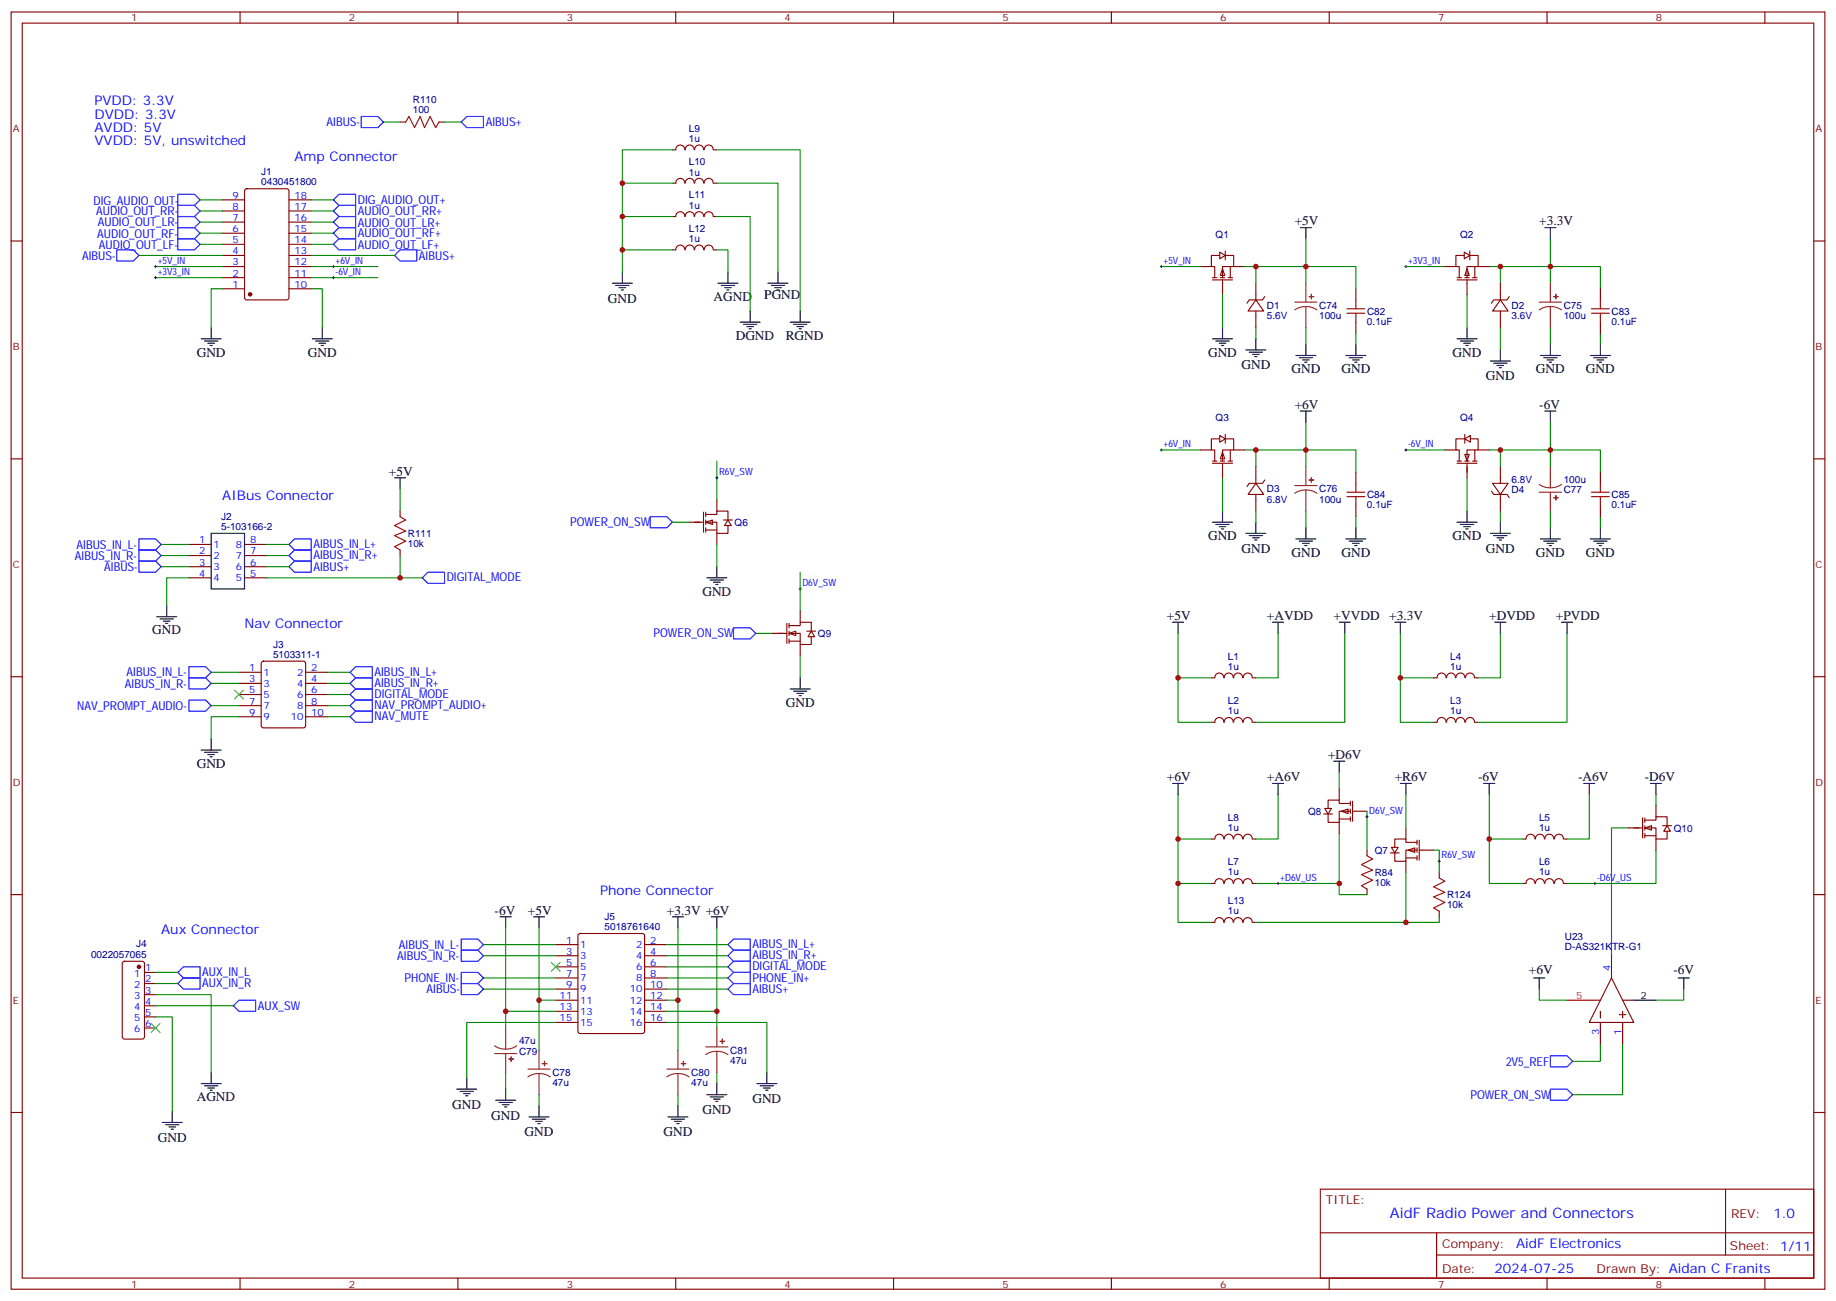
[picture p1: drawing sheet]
<svg xmlns="http://www.w3.org/2000/svg" width="583mm" height="413mm" viewBox="0 0 583 413" stroke-linecap="round" stroke-linejoin="round" font-family="sans-serif">
<g fill="none" stroke="#870000" stroke-width=".35">
<path d="M3.5 3.8h575.8v405.4h-575.8zM7.1 7.3h568.6v398.3h-568.6zM76.2 3.8v3.5M145.3 3.8v3.5M214.5 3.8v3.5M283.6 3.8v3.5M352.8 3.8v3.5M421.9 3.8v3.5M491.1 3.8v3.5M560.2 3.8v3.5M127 38.7h1.8M139.3 38.7h1.8"/>
<path d="M3.5 76.5h3.6M70.6 77.5h7M70.6 74h7M70.6 70.5h7M70.6 67h7M70.6 63.4h7M77.8 60.1l.5-.2h12.7l.7 .4v34.2l-.4 .6-13 .1-.6-.5-.1-34.1zM91.7 77.5h7.1M91.7 74h7.1M91.7 70.5h7.1M91.7 67h7.1M91.7 63.4h7.1"/>
<path d="M575.7 76.5h3.6M70.6 91.7h7M70.6 88.1h7M70.6 84.6h7M70.6 81.1h7M91.7 91.7h7.1M91.7 88.1h7.1M91.7 84.6h7.1M91.7 81.1h7.1M381 84.6h3.5M384.9 88.1h1.4M384.9 88.8h6.3"/>
<path d="M387.3 81.1h-2.8v3.5h1.1v3.5M387.3 88.1h1.5M388.1 85.3l.7 2.1h-1.5zM388.1 88.8v4.6M389.1 81.1h2.5v3.5h-3.5v3.5M389.8 88.1h1.4M390.5 84.6v3.5M391.6 84.6h3.5M3.5 145.6h3.6M575.7 145.6h3.6M3.5 214.8h3.6M575.7 214.8h3.6"/>
<path d="M3.5 283.9h3.6M575.7 283.9h3.6M3.5 353.1h3.6M575.7 353.1h3.6M419.1 377.4h156.6v28.2h-156.6zM547.7 377.4v20.9M419.1 391.2h156.5M456 398.3h119.6M456 391.2v14.2M76.2 405.6v3.6M145.3 405.6v3.6M214.5 405.6v3.6"/>
<path d="M283.6 405.6v3.6M352.8 405.6v3.6M421.9 405.6v3.6M491.1 405.6v3.6M560.2 405.6v3.6"/>
</g>
<circle cx="79.4" cy="93.4" r=".53" fill="#870000" stroke="#870000" stroke-width=".35"/>
<path d="M63.9 107.5h6.3M64.9 108.2h4.2M66 108.9h2.1M66.7 109.6h.7M67 104v3.5M99.1 107.5h6.4M100.2 108.2h4.2M101.2 108.9h2.2M102 109.6h.7M102.3 104v3.5" fill="none" stroke="#000" stroke-width=".35"/>
<g fill="none" stroke="#008700" stroke-width=".35">
<path d="M121.7 38.7h5.3M141.1 38.7h5.3M63.5 63.4h7.1M63.5 77.5h7.1M63.5 74h7.1M63.5 70.5h7.1M63.5 67h7.1M98.8 63.4h7M98.8 77.5h7M98.8 74h7M98.8 70.5h7M98.8 67h7"/>
<path d="M44.1 81.1h26.5M49.4 84.6h21.2M49.4 88.1h21.2M70.6 91.7h-3.6v12.3M98.8 91.7h3.5v12.3M98.8 84.6h21.1M98.8 88.1h21.1M98.8 81.1h26.4"/>
</g>
<path d="M49 84.6h.7M49 88.1h.7M49.4 84.2v.7M49.4 87.8v.7M105.5 84.6h.7M105.5 88.1h.7M105.8 84.2v.7M105.8 87.8v.7" fill="none" stroke="#000" stroke-width=".32"/>
<g fill="none" stroke="#00f" stroke-width=".35">
<path d="M114.7 37h5.2l1.8 1.7-1.8 1.8h-5.2zM146.4 38.7l1.8-1.7h5.3v3.5h-5.3zM37 79.3h5.3l1.8 1.8-1.8 1.7h-5.3zM56.4 61.7h5.3l1.8 1.7-1.8 1.8h-5.3zM56.4 72.2h5.3l1.8 1.8-1.8 1.8h-5.3zM56.4 75.8h5.3l1.8 1.7-1.8 1.8h-5.3zM56.4 68.7h5.3l1.8 1.8-1.8 1.7h-5.3zM56.4 65.2h5.3l1.8 1.8-1.8 1.7h-5.3zM105.8 63.4l1.8-1.7h5.3v3.5h-5.3zM105.8 74l1.8-1.8h5.3v3.6h-5.3zM105.8 77.5l1.8-1.7h5.3v3.5h-5.3zM105.8 70.5l1.8-1.8h5.3v3.5h-5.3z"/>
<path d="M105.8 67l1.8-1.8h5.3v3.5h-5.3zM125.2 81.1l1.8-1.8h5.3v3.5h-5.3z"/>
</g>
<path d="M128.8 38.7l1-1.7 1.8 3.5 1.7-3.5 1.5 3.5 1.7-3.5 1.8 3.5 1-1.8" fill="none" stroke="#a10000" stroke-width=".35"/>
<path d="M387.2 80l1.7 1.1-1.7 1z" fill="#fff" stroke="#870000" stroke-width=".35"/>
<g fill="none" stroke="#870000" stroke-width=".35">
<path d="M388.9 79.7v2.8M398.6 95.2l2.5 3.5h-4.9zM398.6 89.9v5.3M398.6 98.7v5.3M401.5 94.1l-.7 1.1h-4.3l-.7 1M458.6 84.6h3.5M462.5 88.8h6.3M462.5 88.1h1.4M465 81.1h-2.9v3.5h1.1v3.5M465 88.1h1.4M465.7 85.3l.7 2.1h-1.4zM465.7 88.8v4.6"/>
<path d="M466.7 81.1h2.5v3.5h-3.5v3.5M467.4 88.1h1.4M468.1 84.6v3.5M469.2 84.6h3.5"/>
</g>
<g fill="none" stroke="#008700" stroke-width=".35">
<path d="M414.5 75.8v8.8h-19.4M492.1 75.8v8.8h-19.4M368.7 84.6h12.3M388.1 93.4v10.6M398.6 84.6v5.3M414.5 84.6v5.3M446.3 84.6h12.3M465.7 93.4v10.6M476.2 84.6v5.3M492.1 84.6v5.3M398.6 104v3.5M414.5 104v5.3"/>
<path d="M492.1 104v5.3"/>
</g>
<g fill="none" stroke="#000" stroke-width=".35">
<path d="M412.7 72.2h3.6M414.5 72.2v3.6M490.4 72.2h3.5M492.1 72.2v3.6M384.9 107.5h6.3M385.9 108.2h4.3M387 108.9h2.1M387.7 109.6h.7M388.1 104v3.5M395.5 111.1h6.3M396.5 111.8h4.3M397.6 112.5h2.1"/>
<path d="M398.3 113.2h.7M398.6 107.5v3.6M411.3 112.8h6.4M412.4 113.5h4.2M413.5 114.2h2.1M414.2 114.9h.7M414.5 109.3v3.5M462.5 107.5h6.3M463.5 108.2h4.3M464.6 108.9h2.1M465.3 109.6h.7M465.7 104v3.5"/>
<path d="M488.9 112.8h6.4M490 113.5h4.2M491.1 114.2h2.1M491.8 114.9h.7M492.1 109.3v3.5"/>
</g>
<path d="M368.3 84.6h.7M368.7 84.2v.7M445.9 84.6h.7M446.3 84.2v.7" fill="none" stroke="#000" stroke-width=".32"/>
<path d="M411 95.9h7M414.5 97.3l-1.8 .2-1.7 .9M414.5 97.3l1.9 .2 1.6 .9M414.5 89.9v6M414.5 97.3v6.7M488.6 95.9h7.1M492.1 97.3l-1.8 .2-1.7 .9M492.1 97.3l1.9 .2 1.7 .9M492.1 89.9v6M492.1 97.3v6.7" fill="none" stroke="#8c2424" stroke-width=".35"/>
<g fill="#8c2424" stroke="#8c2424" stroke-width=".35">
<path d="M415.6 94.1l1.4 .1z"/>
<path d="M416.2 93.4l.1 1.4z"/>
<path d="M493.2 94.1l1.4 .1z"/>
<path d="M493.9 93.4v1.4z"/>
</g>
<path d="M464.8 80l1.7 1.1-1.7 1z" fill="#fff" stroke="#870000" stroke-width=".35"/>
<g fill="none" stroke="#870000" stroke-width=".35">
<path d="M466.5 79.7v2.8M476.2 95.2l2.5 3.5h-4.9zM476.2 89.9v5.3M476.2 98.7v5.3M479.1 94.1l-.7 1.1h-4.3l-.7 1M387.3 139.3h-2.8v3.5h1.1v3.5M389.1 139.3h2.5v3.5h-3.5v3.5M381 142.8h3.5M384.9 147h6.3M384.9 146.3h1.4M387.3 146.3h1.5M388.1 143.5l.7 2.1h-1.5z"/>
<path d="M388.1 147v4.6M389.8 146.3h1.4M390.5 142.8v3.5M391.6 142.8h3.5M398.6 153.4l2.5 3.5h-4.9zM398.6 148.1v5.3M398.6 156.9v5.3M401.5 152.3l-.7 1.1h-4.3l-.7 1"/>
</g>
<path d="M476.2 104v7.1M414.5 134v8.8h-19.4M368.7 142.8h12.3M388.1 151.6v10.6M398.6 142.8v5.3M414.5 142.8v5.3M398.6 162.2v3.5M414.5 162.2v5.3" fill="none" stroke="#008700" stroke-width=".35"/>
<g fill="none" stroke="#000" stroke-width=".35">
<path d="M473.1 114.6h6.3M474.1 115.3h4.3M475.2 116h2.1M475.9 116.7h.7M476.2 111.1v3.5M412.7 130.5h3.6M414.5 130.5v3.5M384.9 165.7h6.3M385.9 166.4h4.3M387 167.1h2.1M387.7 167.9h.7M388.1 162.2v3.5"/>
<path d="M395.5 169.3h6.3M396.5 170h4.3M397.6 170.7h2.1M398.3 171.4h.7M398.6 165.7v3.6M411.3 171h6.4M412.4 171.7h4.2M413.5 172.4h2.1M414.2 173.1h.7M414.5 167.5v3.5"/>
</g>
<path d="M411 154.1h7M414.5 155.5l-1.8 .2-1.7 .9M414.5 155.5l1.9 .2 1.6 .9M414.5 148.1v6M414.5 155.5v6.7" fill="none" stroke="#8c2424" stroke-width=".35"/>
<g fill="#8c2424" stroke="#8c2424" stroke-width=".35">
<path d="M415.6 152.3l1.4 .1z"/>
<path d="M416.2 151.6l.1 1.4z"/>
</g>
<path d="M368.3 142.8h.7M368.7 142.5v.7" fill="none" stroke="#000" stroke-width=".32"/>
<path d="M387.2 138.2l1.7 1.1-1.7 1z" fill="#fff" stroke="#870000" stroke-width=".35"/>
<g fill="none" stroke="#870000" stroke-width=".35">
<path d="M388.9 137.9v2.8M473.4 155.9l.7 1h4.3l.7 1.1M473.8 153.4h4.9l-2.5 3.5zM476.2 148.1v5.3M476.2 156.9v5.3M388.4 215.1a1.41 1.41 0 0 0-1.4-1.5 1.41 1.41 0 0 0-1.4 1.5h-1.1M388.6 215.1a1.41 1.41 0 0 1 1.4-1.5 1.41 1.41 0 0 1 1.4 1.5M391.6 215.1a1.41 1.41 0 0 1 1.4-1.5 1.41 1.41 0 0 1 1.4 1.5M394.7 215.1a1.41 1.41 0 0 1 1.4-1.5 1.41 1.41 0 0 1 1.4 1.5M397.6 215.1h1M455.1 215.1h1M456.2 215.1a1.41 1.41 0 0 1 1.4-1.5 1.41 1.41 0 0 1 1.4 1.5"/>
<path d="M459.2 215.1a1.41 1.41 0 0 1 1.4-1.5 1.41 1.41 0 0 1 1.4 1.5M462.2 215.1a1.41 1.41 0 0 1 1.4-1.5 1.41 1.41 0 0 1 1.4 1.5M465.2 215.1a1.41 1.41 0 0 1 1.4-1.5 1.41 1.41 0 0 1 1.4 1.5M468.1 215.1h1.1M384.5 229.2h1.1M385.6 229.2a1.41 1.41 0 0 1 1.4-1.5 1.41 1.41 0 0 1 1.4 1.5M388.6 229.2a1.41 1.41 0 0 1 1.4-1.5 1.41 1.41 0 0 1 1.4 1.5M391.6 229.2a1.41 1.41 0 0 1 1.4-1.5 1.41 1.41 0 0 1 1.4 1.5M394.7 229.2a1.41 1.41 0 0 1 1.4-1.5 1.41 1.41 0 0 1 1.4 1.5M397.6 229.2h1M455.1 229.2h1M456.2 229.2a1.41 1.41 0 0 1 1.4-1.5 1.41 1.41 0 0 1 1.4 1.5"/>
<path d="M459.2 229.2a1.41 1.41 0 0 1 1.4-1.5 1.41 1.41 0 0 1 1.4 1.5M462.2 229.2a1.41 1.41 0 0 1 1.4-1.5 1.41 1.41 0 0 1 1.4 1.5M465.2 229.2a1.41 1.41 0 0 1 1.4-1.5 1.41 1.41 0 0 1 1.4 1.5M468.1 229.2h1.1M388.4 266.3a1.41 1.41 0 0 0-1.4-1.6 1.41 1.41 0 0 0-1.4 1.6h-1.1M388.6 266.3a1.41 1.41 0 0 1 1.4-1.6 1.41 1.41 0 0 1 1.4 1.6M391.6 266.3a1.41 1.41 0 0 1 1.4-1.6 1.41 1.41 0 0 1 1.4 1.6M394.7 266.3a1.41 1.41 0 0 1 1.4-1.6 1.41 1.41 0 0 1 1.4 1.6M397.6 266.3h1M487.2 266.3a1.41 1.41 0 0 0-1.4-1.6 1.41 1.41 0 0 0-1.4 1.6h-1.1M487.4 266.3a1.41 1.41 0 0 1 1.4-1.6 1.41 1.41 0 0 1 1.4 1.6M490.4 266.3a1.41 1.41 0 0 1 1.4-1.6 1.41 1.41 0 0 1 1.4 1.6"/>
<path d="M493.4 266.3a1.41 1.41 0 0 1 1.4-1.6 1.41 1.41 0 0 1 1.4 1.6M496.4 266.3h1M388.4 280.4a1.41 1.41 0 0 0-1.4-1.5 1.41 1.41 0 0 0-1.4 1.5h-1.1M388.6 280.4a1.41 1.41 0 0 1 1.4-1.5 1.41 1.41 0 0 1 1.4 1.5M391.6 280.4a1.41 1.41 0 0 1 1.4-1.5 1.41 1.41 0 0 1 1.4 1.5M394.7 280.4a1.41 1.41 0 0 1 1.4-1.5 1.41 1.41 0 0 1 1.4 1.5M397.6 280.4h1M487.2 280.4a1.41 1.41 0 0 0-1.4-1.5 1.41 1.41 0 0 0-1.4 1.5h-1.1M487.4 280.4a1.41 1.41 0 0 1 1.4-1.5 1.41 1.41 0 0 1 1.4 1.5M490.4 280.4a1.41 1.41 0 0 1 1.4-1.5 1.41 1.41 0 0 1 1.4 1.5M493.4 280.4a1.41 1.41 0 0 1 1.4-1.5 1.41 1.41 0 0 1 1.4 1.5M496.4 280.4h1"/>
</g>
<g fill="none" stroke="#000" stroke-width=".35">
<path d="M490.4 130.5h3.5M492.1 130.5v3.5M462.5 165.7h6.3M463.5 166.4h4.3M464.6 167.1h2.1M465.3 167.9h.7M465.7 162.2v3.5M473.1 169.3h6.3M474.1 170h4.3M475.2 170.7h2.1M475.9 171.4h.7M476.2 165.7v3.6"/>
<path d="M488.9 171h6.4M490 171.7h4.2M491.1 172.4h2.1M491.8 173.1h.7M492.1 167.5v3.5M372.2 197.5h3.5M373.9 197.5v3.5M403.9 197.5h3.6M405.7 197.5v3.5M425.1 197.5h3.5M426.9 197.5v3.5M442.7 197.5h3.6"/>
<path d="M444.5 197.5v3.5M474.5 197.5h3.5M476.2 197.5v3.5M495.7 197.5h3.5M497.4 197.5v3.5M372.2 248.6h3.5M373.9 248.6v3.6M403.9 248.6h3.6M405.7 248.6v3.6M423.3 241.6h3.6M425.1 241.6v3.5M471 248.6h3.5"/>
<path d="M472.7 248.6v3.6M502.7 248.6h3.5M504.5 248.6v3.6M523.9 248.6h3.5M525.6 248.6v3.6"/>
</g>
<g fill="none" stroke="#008700" stroke-width=".35">
<path d="M492.1 134v8.8h-19.4M446.3 142.8h12.3M465.7 151.6v10.6M476.2 142.8v5.3M492.1 142.8v5.3M476.2 162.2v3.5M492.1 162.2v5.3M373.9 201v14.1h10.6M373.9 215.1v14.1h10.6M405.7 201v14.1h-7.1M426.9 201v28.2h-28.3M444.5 215.1v14.1h10.6"/>
<path d="M444.5 201v14.1h10.6M476.2 201v14.1h-7M497.4 201v28.2h-28.2M373.9 252.2v14.1h10.6M405.7 252.2v14.1h-7.1M472.7 252.2v14.1h10.6M504.5 252.2v14.1h-7.1M373.9 266.3v14.1h10.6M425.1 264.5v15.9h-26.5M472.7 266.3v14.1h10.6M525.6 269.8v10.6h-28.2"/>
</g>
<path d="M445.9 142.8h.7M446.3 142.5v.7" fill="none" stroke="#000" stroke-width=".32"/>
<path d="M488.6 153.7l1.7 .9 1.8 .2M488.6 156.2h7.1M492.1 148.1v6.7M492.1 156.2v6M495.7 153.7l-1.7 .9-1.9 .2" fill="none" stroke="#8c2424" stroke-width=".35"/>
<g fill="#8c2424" stroke="#8c2424" stroke-width=".35">
<path d="M493.2 157.9l1.4 .1z"/>
<path d="M493.9 157.3v1.4z"/>
</g>
<g fill="#fff" stroke="#870000" stroke-width=".35">
<path d="M465 144.2h1.4l-.7 2.1z"/>
<path d="M465 139.3l1.7-1.1v2.1z"/>
</g>
<g fill="none" stroke="#870000" stroke-width=".35">
<path d="M213.4 58.1h1.1M214.5 58.1a1.41 1.41 0 0 1 1.4-1.5 1.41 1.41 0 0 1 1.4 1.5M217.3 47.5a1.41 1.41 0 0 0-1.4-1.5 1.41 1.41 0 0 0-1.4 1.5l-1.1 .1M217.5 47.5a1.41 1.41 0 0 1 1.4-1.5 1.41 1.41 0 0 1 1.4 1.5M217.5 58.1a1.41 1.41 0 0 1 1.4-1.5 1.41 1.41 0 0 1 1.4 1.5M220.5 47.5a1.41 1.41 0 0 1 1.4-1.5 1.41 1.41 0 0 1 1.4 1.5M220.5 58.1a1.41 1.41 0 0 1 1.4-1.5 1.41 1.41 0 0 1 1.4 1.5M223.6 47.5a1.41 1.41 0 0 1 1.4-1.5 1.41 1.41 0 0 1 1.4 1.5M223.6 58.1a1.41 1.41 0 0 1 1.4-1.5 1.41 1.41 0 0 1 1.4 1.5M226.5 47.6h1M226.5 58.1h1M217.3 68.7a1.41 1.41 0 0 0-1.4-1.5 1.41 1.41 0 0 0-1.4 1.5h-1.1"/>
<path d="M217.3 79.3a1.41 1.41 0 0 0-1.4-1.5 1.41 1.41 0 0 0-1.4 1.5h-1.1M217.5 68.7a1.41 1.41 0 0 1 1.4-1.5 1.41 1.41 0 0 1 1.4 1.5M217.5 79.3a1.41 1.41 0 0 1 1.4-1.5 1.41 1.41 0 0 1 1.4 1.5M220.5 68.7a1.41 1.41 0 0 1 1.4-1.5 1.41 1.41 0 0 1 1.4 1.5M220.5 79.3a1.41 1.41 0 0 1 1.4-1.5 1.41 1.41 0 0 1 1.4 1.5M223.6 68.7a1.41 1.41 0 0 1 1.4-1.5 1.41 1.41 0 0 1 1.4 1.5M223.6 79.3a1.41 1.41 0 0 1 1.4-1.5 1.41 1.41 0 0 1 1.4 1.5M226.5 68.7h1M226.5 79.3h1M430.4 91.7v3.5M508 91.7v3.5M430.4 102.2v3.6"/>
<path d="M508 102.2v3.6M465 139.3h-2.9v3.5h1.1v3.5M465 137.9v2.8M466.7 139.3h2.5v3.5h-3.5v3.5M430.4 149.9v3.5M458.6 142.8h3.5M462.5 147h6.3M462.5 146.3h1.4M465 146.3h1.4M465.7 147v4.6M467.4 146.3h1.4M468.1 142.8v3.5"/>
<path d="M469.2 142.8h3.5M508 149.9v3.5M60 172.8h7M60 176.3h7M60 179.8h7M77.6 172.8h7.1M77.6 176.3h7.1M77.6 179.8h7.1M127 162.2v1.8M127 174.6v1.7M430.4 160.4v3.6M508 160.4v3.6"/>
<path d="M60 183.4h7M77.6 183.4h7.1M75.8 213.4h7.1M75.8 216.9h7.1M83.1 210l.5-.2h12.7l.7 .5v20l-.4 .6-13 .1-.6-.5-.1-20zM97 213.4h7.1M97 216.9h7.1M75.8 220.4h7.1M75.8 223.9h7.1M75.8 227.5h7.1M97 220.4h7.1M97 223.9h7.1"/>
<path d="M97 227.5h7.1M446.3 272.3h3.5M446.3 262.7v3.6M446.3 273.3v3.6M447 269.8l2.1-.7v1.4zM449.8 267.3h-3.5v-1h-3.6v2.8M449.8 269.8h-3.5v3.5h-3.6v-2.4M449.8 266.6v1.4M449.8 269.1v1.4M449.8 271.6v1.4M450.5 266.6v6.4M450.5 269.8h4.6"/>
<path d="M176.4 299.8h7M183.7 296.5l.4-.2h19.8l.7 .4v30.6l-.5 .7h-20l-.6-.4-.1-30.6zM204.6 299.8h7.1M388.4 292.7a1.41 1.41 0 0 0-1.4-1.5 1.41 1.41 0 0 0-1.4 1.5h-1.1M388.6 292.7a1.41 1.41 0 0 1 1.4-1.5 1.41 1.41 0 0 1 1.4 1.5M391.6 292.7a1.41 1.41 0 0 1 1.4-1.5 1.41 1.41 0 0 1 1.4 1.5M394.7 292.7a1.41 1.41 0 0 1 1.4-1.5 1.41 1.41 0 0 1 1.4 1.5M397.6 292.7h1M39 305.3l.5-.2h5.7l.6 .4 .1 23.6-.5 .6-5.9 .1-.6-.5-.1-23.5zM45.9 308.6h3.5M45.9 312.1h3.5M45.9 315.7h3.5"/>
<path d="M45.9 319.2h3.5M176.4 303.3h7M176.4 306.8h7M176.4 310.4h7M176.4 313.9h7M176.4 317.4h7M204.6 303.3h7.1M204.6 306.8h7.1M204.6 310.4h7.1M204.6 313.9h7.1M204.6 317.4h7.1M45.9 322.7h3.5"/>
<path d="M45.9 326.2h3.5M176.4 321h7M176.4 324.5h7M204.6 321h7.1M204.6 324.5h7.1"/>
</g>
<g fill="none" stroke="#000" stroke-width=".35">
<path d="M194.4 89.9h6.3M195.4 90.6h4.3M196.5 91.3h2.1M197.2 92h.7M197.6 86.4v3.5M227.9 89.9h6.3M229 90.6h4.2M230 91.3h2.1M230.7 92h.7M231.1 86.4v3.5M238.1 98.7v3.5M243.8 89.9h6.3"/>
<path d="M244.8 90.6h4.3M245.9 91.3h2.1M246.6 92h.7M246.9 86.4v3.5M254 98.7v3.5M234.9 102.2h6.4M236 102.9h4.2M237.1 103.6h2.1M237.8 104.4h.7M250.8 102.2h6.4M251.9 102.9h4.2M252.9 103.6h2.2"/>
<path d="M253.6 104.4h.8M427.2 112.8h6.4M428.3 113.5h4.2M429.3 114.2h2.1M430 114.9h.7M430.4 109.3v3.5M504.8 112.8h6.4M505.9 113.5h4.2M506.9 114.2h2.2M507.6 114.9h.8M508 109.3v3.5M125.2 151.6h3.6"/>
<path d="M127 151.6v3.6M67 169.3h10.6v17.6h-10.6zM427.2 171h6.4M428.3 171.7h4.2M429.3 172.4h2.1M430 173.1h.7M430.4 167.5v3.5M504.8 171h6.4M505.9 171.7h4.2M506.9 172.4h2.2M507.6 173.1h.8M508 167.5v3.5"/>
<path d="M49.7 195.7h6.4M50.8 196.4h4.2M51.9 197.1h2.1M52.6 197.8h.7M52.9 192.2v3.5M63.9 238.1h6.3M64.9 238.8h4.2M66 239.5h2.1M67 234.5v3.6M66.7 240.2h.7M444.5 248.6h3.5M446.3 248.6v3.6"/>
<path d="M158.7 291h3.6M160.5 291v3.5M169.3 291h3.6M171.1 291v3.5M213.4 291h3.6M215.2 291v3.5M225.8 291h3.5M227.5 291v3.5M51.5 356.2h6.4M52.6 356.9h4.2M53.6 357.6h2.1M54.3 358.4h.7"/>
<path d="M54.7 352.7v3.5M63.9 343.9h6.3M64.9 344.6h4.2M66 345.3h2.1M66.7 346h.7M67 340.4v3.5M145 345.7h6.3M146 346.4h4.3M147.1 347.1h2.1M147.8 347.8h.7M148.2 342.1v3.6M157.3 349.2h6.4"/>
<path d="M158.4 349.9h4.2M159.5 350.6h2.1M160.2 351.3h.7M160.5 345.7v3.5M167.9 354.5h6.4M169 355.2h4.2M170 355.9h2.2M170.7 356.6h.7M171.1 350.9v3.6M212 354.5h6.4M213.1 355.2h4.2M214.1 355.9h2.2"/>
<path d="M214.8 356.6h.7M215.2 350.9v3.6M224.4 347.4h6.3M225.4 348.1h4.3M226.5 348.8h2.1M227.2 349.5h.7M227.5 343.9v3.5M240.2 343.9h6.4M241.3 344.6h4.2M242.4 345.3h2.1M243.1 346h.7M243.4 340.4v3.5"/>
</g>
<g fill="none" stroke="#008700" stroke-width=".35">
<path d="M197.6 58.1h15.8M213.4 47.6h-15.8v38.8M227.5 58.1h19.4v28.3M227.5 47.6h26.5v51.1M197.6 68.7h15.8M197.6 79.3h15.8M227.5 79.3h3.6v7.1M227.5 68.7h10.6v30M414.5 84.6h15.9v7.1M492.1 84.6h15.9v7.1M430.4 105.8v3.5M508 105.8v3.5"/>
<path d="M127 155.2v7M414.5 142.8h15.9v7.1M492.1 142.8h15.9v7.1M51.2 172.8h8.8M51.2 176.3h8.8M51.2 179.8h8.8M84.7 172.8h7M84.7 176.3h7M84.7 179.8h7M127 176.3v7.1M430.4 164v3.5M508 164v3.5"/>
<path d="M60 183.4h-7.1v8.8M84.7 183.4h49.4M67 216.9h8.8M67 213.4h8.8M104.1 216.9h7M104.1 213.4h7M67 223.9h8.8M75.8 227.5h-8.8v7M104.1 220.4h7M104.1 227.5h7M104.1 223.9h7M153.5 299.8h22.9"/>
<path d="M160.5 294.5v26.5h15.9M171.1 294.5v22.9h5.3M211.7 299.8h19.4M215.2 294.5v22.9h-3.5M227.5 294.5v26.5h-15.8M373.9 280.4v12.3h10.6M49.4 315.7h17.6v24.7M49.4 308.6h7M49.4 312.1h7M49.4 319.2h24.7M153.5 303.3h22.9M153.5 310.4h22.9"/>
<path d="M153.5 313.9h22.9M171.1 317.4v15.9M211.7 303.3h19.4M211.7 306.8h19.4M211.7 310.4h19.4M211.7 313.9h19.4M215.2 317.4v15.9M49.4 322.7h5.3v30M160.5 321v5.2M176.4 324.5h-28.2v17.6M211.7 324.5h31.7v15.9M227.5 321v5.2"/>
<path d="M160.5 340.4v5.3M171.1 347.4v3.5M215.2 347.4v3.5M227.5 340.4v3.5"/>
</g>
<circle cx="44.1" cy="306.8" r=".53" fill="#870000" stroke="#870000" stroke-width=".35"/>
<g fill="none" stroke="#00f" stroke-width=".35">
<path d="M44.1 171h5.3l1.8 1.8-1.8 1.8h-5.3zM44.1 174.6h5.3l1.8 1.7-1.8 1.8h-5.3zM44.1 178.1h5.3l1.8 1.7-1.8 1.8h-5.3zM91.7 172.8l1.8-1.8h5.3v3.6h-5.3zM91.7 176.3l1.8-1.7h5.3v3.5h-5.3zM91.7 179.8l1.8-1.7h5.3v3.5h-5.3zM135.8 181.6h5.3v3.5h-5.3l-1.7-1.7zM60 215.1h5.3l1.7 1.8-1.7 1.8h-5.3zM60 211.6h5.3l1.7 1.8-1.7 1.7h-5.3zM111.1 216.9l1.8-1.8h5.3v3.6h-5.3zM111.1 213.4l1.8-1.8h5.3v3.5h-5.3zM112.9 218.7h5.3v3.5h-5.3l-1.8-1.8z"/>
<path d="M60 222.2h5.3l1.7 1.7-1.7 1.8h-5.3zM111.1 227.5l1.8-1.8h5.3v3.5h-5.3zM111.1 223.9l1.8-1.7h5.3v3.5h-5.3zM146.4 298h5.3l1.8 1.8-1.8 1.8h-5.3zM232.8 298h5.3v3.6h-5.3l-1.7-1.8zM58.2 310.4h5.3v3.5h-5.3l-1.8-1.8zM58.2 306.8h5.3v3.6h-5.3l-1.8-1.8zM75.8 317.4h5.3v3.6h-5.3l-1.7-1.8zM146.4 301.6h5.3l1.8 1.7-1.8 1.8h-5.3zM146.4 308.6h5.3l1.8 1.8-1.8 1.7h-5.3zM146.4 312.1h5.3l1.8 1.8-1.8 1.8h-5.3zM231.1 303.3l1.7-1.7h5.3v3.5h-5.3z"/>
<path d="M231.1 310.4l1.7-1.8h5.3v3.5h-5.3zM231.1 313.9l1.7-1.8h5.3v3.6h-5.3zM232.8 305.1h5.3v3.5h-5.3l-1.7-1.8z"/>
</g>
<g fill="none" stroke="#a10000" stroke-width=".35">
<path d="M427.6 99.4h5.6M427.6 98h5.6M430.4 95.2v2.8M430.4 99.4v2.8M505.2 99.4h5.6M505.2 98h5.6M508 95.2v2.8M508 99.4v2.8M427.6 157.6h5.6M427.6 156.2h5.6M430.4 153.4v2.8M430.4 157.6v2.8"/>
<path d="M505.2 157.6h5.6M505.2 156.2h5.6M508 153.4v2.8M508 157.6v2.8M127 164l1.8 1-3.6 1.8 3.6 1.8-3.6 1.4 3.6 1.7-3.6 1.8 1.8 1.1"/>
</g>
<path d="M74.4 219l2.9 2.8M77.3 219l-2.9 2.8M175 305.4l2.8 2.9M177.8 305.4l-2.8 2.9M48 324.8l2.8 2.9M50.8 324.8l-2.8 2.9" fill="none" stroke="#3c3" stroke-width=".35"/>
<g fill="none" stroke="#8c2424" stroke-width=".35">
<path d="M157 331.9l1.7 .8 1.8 .3M157 334.4h7M160.5 326.2v6.8M160.5 334.4v6M164 331.9l-1.6 .8-1.9 .3M167.6 339.3h7M171.1 333.3v6M211.7 339.3h7M215.2 333.3v6M224 332.2h7.1M227.5 333.7l-1.8 .2-1.7 .8M227.5 333.7l1.9 .2 1.7 .8"/>
<path d="M227.5 326.2v6M227.5 333.7v6.7M171.1 340.7l-1.9 .2-1.6 .9M171.1 340.7l1.8 .3 1.7 .8M171.1 340.7v6.7M215.2 340.7l-1.9 .2-1.6 .9M215.2 340.7l1.8 .3 1.7 .8M215.2 340.7v6.7"/>
</g>
<g fill="#8c2424" stroke="#8c2424" stroke-width=".35">
<path d="M172.2 337.5l1.4 .1z"/>
<path d="M172.8 336.8l.1 1.4z"/>
<path d="M161.6 336.1h1.4z"/>
<path d="M162.2 335.4l.1 1.4z"/>
<path d="M216.3 337.5l1.4 .1z"/>
<path d="M216.9 336.8l.1 1.4z"/>
<path d="M228.6 330.5h1.4z"/>
<path d="M229.3 329.8v1.4z"/>
</g>
<path d="M441.7 268.9h2.1l-1.1 1.8z" fill="#fff" stroke="#870000" stroke-width=".35"/>
<path d="M441.3 270.7h2.8M456.8 276.9v1.7M456.8 289.2v1.8" fill="none" stroke="#870000" stroke-width=".35"/>
<path d="M446.3 276.9v15.8h-47.7M455.1 269.8h1.7v7.1M456.8 291v1.7h-10.5" fill="none" stroke="#008700" stroke-width=".35"/>
<path d="M456.8 278.6l1.8 1.1-3.5 1.7 3.5 1.8-3.5 1.4 3.5 1.8-3.5 1.7 1.7 1.1" fill="none" stroke="#a10000" stroke-width=".35"/>
<path d="M456.5 273.3h.7M456.8 273v.7" fill="none" stroke="#000" stroke-width=".32"/>
<g fill="#fff" stroke="#870000" stroke-width=".35">
<path d="M224 165.7l2.1-.7v1.4z"/>
<path d="M231.1 165l1 1.8h-2.1z"/>
</g>
<g fill="none" stroke="#870000" stroke-width=".35">
<path d="M227.5 158.7v3.5M218.7 165.7h4.6M223.3 162.6v6.3M224 163.3h3.5v-1.1h3.6v2.8M224 165.7h3.5v3.6h3.6v-2.5M224 168.2h3.5M224 162.6v1.4M224 165v1.4M224 167.5v1.4M227.5 169.3v3.5M229.7 165h2.8M425.1 259.9h3.5"/>
<path d="M425.1 250.4v3.5M425.8 257.5l2.1-.7v1.4zM428.6 255h-3.5v-1.1h-3.5v2.9M428.6 257.5h-3.5v3.5h-3.5v-2.5M428.6 254.3v1.4M428.6 256.8v1.4M428.6 259.2v1.4M429.3 254.3v6.3M429.3 257.5h4.6M425.1 261v3.5"/>
</g>
<path d="M227.5 179.8v3.6M224.4 183.4h6.3M225.4 184.1h4.3M226.5 184.8h2.1M227.2 185.5h.7" fill="none" stroke="#000" stroke-width=".35"/>
<path d="M227.5 146.3v12.4M213.4 165.7h5.3M227.5 172.8v7M446.3 252.2v10.5" fill="none" stroke="#008700" stroke-width=".35"/>
<path d="M227.2 151.6h.7M227.5 151.3v.7" fill="none" stroke="#000" stroke-width=".32"/>
<path d="M206.4 164h5.3l1.7 1.7-1.7 1.8h-5.3z" fill="none" stroke="#00f" stroke-width=".35"/>
<path d="M420.5 256.6h2.1l-1 1.7z" fill="#fff" stroke="#870000" stroke-width=".35"/>
<path d="M420.2 258.3h2.8M433.9 269.8v1.8M433.9 282.2v1.7" fill="none" stroke="#870000" stroke-width=".35"/>
<path d="M254 181.6v12.4M239.9 201h5.3M254 208.1v7M425.1 245.1v5.3M433.9 257.5v12.3" fill="none" stroke="#008700" stroke-width=".35"/>
<path d="M433.9 271.6l1.8 1-3.5 1.8 3.5 1.8-3.5 1.4 3.5 1.7-3.5 1.8 1.7 1.1" fill="none" stroke="#a10000" stroke-width=".35"/>
<path d="M253.6 186.9h.8M254 186.5v.8M433.6 259.2h.7M433.9 258.9v.7" fill="none" stroke="#000" stroke-width=".32"/>
<path d="M232.8 199.2h5.3l1.8 1.8-1.8 1.8h-5.3z" fill="none" stroke="#00f" stroke-width=".35"/>
<path d="M250.8 218.7h6.4M251.9 219.4h4.2M254 215.1v3.6M252.9 220.1h2.2M253.6 220.8h.8" fill="none" stroke="#000" stroke-width=".35"/>
<g fill="#fff" stroke="#870000" stroke-width=".35">
<path d="M250.5 201l2.1-.7v1.4z"/>
<path d="M257.5 200.3l1.1 1.8h-2.1z"/>
</g>
<g fill="none" stroke="#870000" stroke-width=".35">
<path d="M249.8 197.8v6.4M250.5 198.5h3.5v-1h3.5v2.8M250.5 197.8v1.4M254 194v3.5M245.2 201h4.6M250.5 201h3.5v3.5h3.5v-2.4M250.5 203.5h3.5M250.5 200.3v1.4M250.5 202.8v1.4M254 204.5v3.6M256.1 200.3h2.8M504.5 317.4h3.5"/>
<path d="M511.5 310.4l7.1 14.1h-14.1zM511.5 303.3v7.1M515.1 317.4h3.5M508 321v2.1M508 324.5v7M514 322h2.1M515.1 321v2.1M515.1 324.5v7"/>
</g>
<path d="M525.6 252.2v3.5M516.8 262.7h-5.3v40.6M425.1 280.4v3.5h8.8M488.6 313.9v3.5h8.8M534.5 313.9v3.5h-8.9M508 331.5v5.3h-8.8M515.1 331.5v15.9h-15.9" fill="none" stroke="#008700" stroke-width=".35"/>
<path d="M405.3 280.4h.7M405.7 280v.7M505.9 280.4h.7M506.2 280v.7" fill="none" stroke="#000" stroke-width=".32"/>
<path d="M486.8 310.4h3.6M488.6 310.4v3.5M518.6 317.4h7M532.7 310.4h3.5M534.5 310.4v3.5" fill="none" stroke="#000" stroke-width=".35"/>
<path d="M497.4 317.4h7.1" fill="none" stroke="#f00" stroke-width=".35"/>
<path d="M492.1 335.1h5.3l1.8 1.7-1.8 1.8h-5.3zM492.1 345.7h5.3l1.8 1.7-1.8 1.8h-5.3z" fill="none" stroke="#00f" stroke-width=".35"/>
<g fill="#fff" stroke="#870000" stroke-width=".35">
<path d="M522.1 262.7l2.1-.7v1.5z"/>
<path d="M529.2 262l1 1.8h-2.1z"/>
</g>
<path d="M521.4 259.6v6.3M522.1 259.6v1.4M525.6 255.7v3.5M516.8 262.7h4.6M522.1 260.3h3.5v-1.1h3.6v2.8M522.1 262.7h3.5v3.6h3.6v-2.5M522.1 265.2h3.5M522.1 262v1.5M522.1 264.5v1.4M525.6 266.3v3.5M527.8 262h2.8" fill="none" stroke="#870000" stroke-width=".35"/>
<g fill="#c00">
<circle cx="414.5" cy="84.6" r=".88"/>
<circle cx="492.1" cy="84.6" r=".88"/>
<circle cx="414.5" cy="142.8" r=".88"/>
<circle cx="472.7" cy="266.3" r=".88"/>
<circle cx="373.9" cy="266.3" r=".88"/>
<circle cx="492.1" cy="142.8" r=".88"/>
<circle cx="373.9" cy="215.1" r=".88"/>
<circle cx="444.5" cy="215.1" r=".88"/>
<circle cx="197.6" cy="58.1" r=".88"/>
<circle cx="197.6" cy="68.7" r=".88"/>
<circle cx="197.6" cy="79.3" r=".88"/>
<circle cx="127" cy="183.4" r=".88"/>
<circle cx="171.1" cy="317.4" r=".88"/>
<circle cx="160.5" cy="321" r=".88"/>
<circle cx="215.2" cy="317.4" r=".88"/>
<circle cx="227.5" cy="321" r=".88"/>
<circle cx="373.9" cy="280.4" r=".88"/>
<circle cx="398.6" cy="142.8" r=".88"/>
<circle cx="398.6" cy="84.6" r=".88"/>
<circle cx="476.3" cy="84.6" r=".88"/>
<circle cx="476.3" cy="142.8" r=".88"/>
<circle cx="446.3" cy="292.7" r=".88"/>
<circle cx="425.1" cy="280.4" r=".88"/>
</g>
<text font-size="4.6" fill="#00f" x="441.2" y="386.4">AidF Radio Power and Connectors</text>
<g font-size="4.2" fill="#00f">
<text x="30" y="33.4">PVDD: 3.3V</text>
<text x="30" y="37.7">DVDD: 3.3V</text>
<text x="30" y="41.9">AVDD: 5V</text>
<text x="30" y="46.1">VVDD: 5V, unswitched</text>
<text x="93.5" y="51.1">Amp Connector</text>
<text x="70.6" y="158.7">AIBus Connector</text>
<text x="77.6" y="199.2">Nav Connector</text>
<text x="190.5" y="283.9">Phone Connector</text>
<text x="51.2" y="296.3">Aux Connector</text>
<text x="562.9" y="386.7">1.0</text>
<text x="481.3" y="396.2">AidF Electronics</text>
<text x="474.4" y="404">2024-07-25</text>
</g>
<g font-size="4.2">
<text x="411" y="71.5">+5V</text>
<text x="488.6" y="71.5">+3.3V</text>
<text x="226.5" y="95.5">AGND</text>
<text x="242.6" y="94.8">PGND</text>
<text x="193" y="96.1">GND</text>
<text x="233.5" y="107.9">DGND</text>
<text x="249.4" y="107.9">RGND</text>
<text x="62.4" y="113.2">GND</text>
<text x="97.7" y="113.2">GND</text>
<text x="383.5" y="113.2">GND</text>
<text x="461.1" y="113.2">GND</text>
<text x="394.1" y="117.2">GND</text>
<text x="409.9" y="118.5">GND</text>
<text x="425.8" y="118.5">GND</text>
<text x="487.5" y="118.5">GND</text>
<text x="503.4" y="118.5">GND</text>
<text x="471.7" y="120.8">GND</text>
<text x="411" y="129.8">+6V</text>
<text x="488.6" y="129.8">-6V</text>
<text x="123.5" y="150.9">+5V</text>
<text x="383.5" y="171.4">GND</text>
<text x="461.1" y="171.4">GND</text>
<text x="394.1" y="175.4">GND</text>
<text x="409.9" y="176.7">GND</text>
<text x="425.8" y="176.7">GND</text>
<text x="471.7" y="175.4">GND</text>
<text x="487.5" y="176.7">GND</text>
<text x="503.4" y="176.7">GND</text>
<text x="223" y="189">GND</text>
<text x="370.4" y="196.8">+5V</text>
<text x="402.2" y="196.8">+AVDD</text>
<text x="423.3" y="196.8">+VVDD</text>
<text x="441" y="196.8">+3.3V</text>
<text x="472.7" y="196.8">+DVDD</text>
<text x="493.9" y="196.8">+PVDD</text>
<text x="48.3" y="201.4">GND</text>
<text x="249.4" y="224.3">GND</text>
<text x="62.4" y="243.7">GND</text>
<text x="421.6" y="240.9">+D6V</text>
<text x="370.4" y="247.9">+6V</text>
<text x="402.2" y="247.9">+A6V</text>
<text x="442.7" y="247.9">+R6V</text>
<text x="469.2" y="247.9">-6V</text>
<text x="500.9" y="247.9">-A6V</text>
<text x="522.1" y="247.9">-D6V</text>
<text x="157" y="290.3">-6V</text>
<text x="167.6" y="290.3">+5V</text>
<text x="211.7" y="290.3">+3.3V +6V</text>
<text x="485.3" y="309.3">+6V</text>
<text x="531.2" y="309.3">-6V</text>
<text x="62.4" y="349.5">AGND</text>
<text x="143.6" y="351.8">GND</text>
<text x="223" y="353.6">GND</text>
<text x="238.8" y="350.1">GND</text>
<text x="155.9" y="355.4">GND</text>
<text x="50.1" y="362.4">GND</text>
<text x="166.5" y="360.6">GND</text>
<text x="210.6" y="360.6">GND</text>
</g>
<g font-size="3.9" fill="#00f">
<text x="103.7" y="40">AIBUS-</text>
<text x="154.2" y="40.1">AIBUS+</text>
<text x="29.7" y="65">DIG_AUDIO_OUT-</text>
<text x="113.6" y="64.6">DIG_AUDIO_OUT+</text>
<text x="30.5" y="68.2">AUDIO_OUT_RR-</text>
<text x="31.1" y="71.7">AUDIO_OUT_LR-</text>
<text x="113.6" y="71.9">AUDIO_OUT_LR+</text>
<text x="113.6" y="68.4">AUDIO_OUT_RR+</text>
<text x="30.9" y="75.4">AUDIO_OUT_RF-</text>
<text x="113.6" y="75.2">AUDIO_OUT_RF+</text>
<text x="26" y="82.4">AIBUS-</text>
<text x="31.4" y="78.9">AUDIO_OUT_LF-</text>
<text x="113.6" y="79">AUDIO_OUT_LF+</text>
<text x="133" y="82.5">AIBUS+</text>
<text x="181" y="167">POWER_ON_SW</text>
<text x="23.8" y="177.7">AIBUS_IN_R-</text>
<text x="24.3" y="174.1">AIBUS_IN_L-</text>
<text x="99.5" y="174">AIBUS_IN_L+</text>
<text x="99.5" y="177.5">AIBUS_IN_R+</text>
<text x="33.1" y="181.2">AIBUS-</text>
<text x="99.5" y="181.2">AIBUS+</text>
<text x="141.8" y="184.5">DIGITAL_MODE</text>
<text x="207.4" y="202.2">POWER_ON_SW</text>
<text x="40.2" y="214.7">AIBUS_IN_L-</text>
<text x="118.9" y="214.6">AIBUS_IN_L+</text>
<text x="39.7" y="218.2">AIBUS_IN_R-</text>
<text x="118.9" y="218">AIBUS_IN_R+</text>
<text x="118.9" y="221.6">DIGITAL_MODE</text>
<text x="24.5" y="225.3">NAV_PROMPT_AUDIO-</text>
<text x="118.9" y="225.1">NAV_PROMPT_AUDIO+</text>
<text x="118.9" y="228.6">NAV_MUTE</text>
<text x="126.1" y="304.7">AIBUS_IN_R-</text>
<text x="126.6" y="301.1">AIBUS_IN_L-</text>
<text x="238.8" y="304.5">AIBUS_IN_R+</text>
<text x="238.8" y="301">AIBUS_IN_L+</text>
<text x="64.2" y="309.8">AUX_IN_L</text>
<text x="128.4" y="311.7">PHONE_IN-</text>
<text x="238.8" y="308">DIGITAL_MODE</text>
<text x="238.8" y="311.7">PHONE_IN+</text>
<text x="64.2" y="313.3">AUX_IN_R</text>
<text x="135.4" y="315.2">AIBUS-</text>
<text x="238.8" y="315.3">AIBUS+</text>
<text x="81.9" y="320.5">AUX_SW</text>
<text x="478" y="338.3">2V5_REF</text>
<text x="466.7" y="348.6">POWER_ON_SW</text>
</g>
<g font-size="3.9" fill="#800">
<text x="420.9" y="382">TITLE:</text>
<text x="549.5" y="386.7">REV:</text>
<text x="457.8" y="396.2">Company:</text>
<text x="549.1" y="396.8">Sheet: 1/11</text>
<text x="457.8" y="403.9">Date:</text>
<text x="506.8" y="403.9">Drawn By: Aidan C Franits</text>
</g>
<g font-size="3.2" fill="#800">
<text x="41.6" y="6.8">1</text>
<text x="110.8" y="6.8">2</text>
<text x="179.9" y="6.8">3</text>
<text x="249.1" y="6.8">4</text>
<text x="318.2" y="6.8">5</text>
<text x="387.3" y="6.8">6</text>
<text x="456.5" y="6.8">7</text>
<text x="525.6" y="6.8">8</text>
<text x="4.1" y="41.9">A</text>
<text x="576.3" y="41.9">A</text>
<text x="4.1" y="111.1">B</text>
<text x="576.3" y="111.1">B</text>
<text x="4.1" y="180.2">C</text>
<text x="576.3" y="180.2">C</text>
<text x="4.1" y="249.3">D</text>
<text x="576.3" y="249.3">D</text>
<text x="4.1" y="318.5">E</text>
<text x="576.3" y="318.5">E</text>
<text x="41.6" y="408.6">1</text>
<text x="110.8" y="408.6">2</text>
<text x="179.9" y="408.6">3</text>
<text x="249.1" y="408.6">4</text>
<text x="318.2" y="408.6">5</text>
<text x="387.3" y="408.6">6</text>
<text x="456.5" y="408.6">7</text>
<text x="525.6" y="408.6">8</text>
</g>
<g font-size="3.2" fill="#000080">
<text x="131" y="35.9">100</text>
<text x="131" y="32.7">R110</text>
<text x="218.7" y="41.8">L9</text>
<text x="218.7" y="45.2">1u</text>
<text x="218.7" y="52.4">L10</text>
<text x="82.9" y="58.8">0430451800</text>
<text x="82.9" y="55.6">J1</text>
<text x="218.7" y="55.7">1u</text>
<text x="218.7" y="63">L11</text>
<text x="218.7" y="66.3">1u</text>
<text x="218.7" y="76.9">1u</text>
<text x="218.7" y="73.5">L12</text>
<text x="385.9" y="75.4">Q1</text>
<text x="463.5" y="75.4">Q2</text>
<text x="402.2" y="101.3">5.6V</text>
<text x="402.2" y="98.1">D1</text>
<text x="418.7" y="101.3">100u</text>
<text x="418.7" y="98.1">C74</text>
<text x="433.9" y="99.8">C82</text>
<text x="479.8" y="101.3">3.6V</text>
<text x="479.8" y="98.1">D2</text>
<text x="496.4" y="101.3">100u</text>
<text x="496.4" y="98.1">C75</text>
<text x="511.5" y="99.8">C83</text>
<text x="433.9" y="103.1">0.1uF</text>
<text x="511.5" y="103.1">0.1uF</text>
<text x="385.9" y="133.6">Q3</text>
<text x="463.5" y="133.6">Q4</text>
<text x="479.8" y="153.3">6.8V</text>
<text x="496.4" y="153.3">100u</text>
<text x="402.2" y="159.5">6.8V</text>
<text x="402.2" y="156.3">D3</text>
<text x="418.7" y="159.5">100u</text>
<text x="418.7" y="156.3">C76</text>
<text x="433.9" y="161.3">0.1uF</text>
<text x="433.9" y="158">C84</text>
<text x="479.8" y="156.5">D4</text>
<text x="496.4" y="156.5">C77</text>
<text x="511.5" y="161.3">0.1uF</text>
<text x="511.5" y="158">C85</text>
<text x="70.2" y="165">J2</text>
<text x="233.2" y="166.8">Q6</text>
<text x="70.2" y="168.2">5-103166-2</text>
<text x="129.5" y="173.6">10k</text>
<text x="129.5" y="170.4">R111</text>
<text x="259.6" y="202.1">Q9</text>
<text x="86.7" y="208.8">5103311-1</text>
<text x="86.7" y="205.6">J3</text>
<text x="389.8" y="209.4">L1</text>
<text x="460.3" y="209.4">L4</text>
<text x="389.8" y="212.7">1u</text>
<text x="460.3" y="212.5">1u</text>
<text x="389.8" y="226.6">1u</text>
<text x="389.8" y="223.5">L2</text>
<text x="460.3" y="226.6">1u</text>
<text x="460.3" y="223.5">L3</text>
<text x="389.8" y="263.9">1u</text>
<text x="389.8" y="260.5">L8</text>
<text x="415.2" y="258.6">Q8</text>
<text x="488.5" y="263.7">1u</text>
<text x="488.5" y="260.5">L5</text>
<text x="531.3" y="263.9">Q10</text>
<text x="389.8" y="274.6">L7</text>
<text x="436.4" y="270.9">Q7</text>
<text x="488.5" y="274.6">L6</text>
<text x="389.8" y="277.8">1u</text>
<text x="436.4" y="281.2">10k</text>
<text x="436.4" y="278">R84</text>
<text x="488.5" y="277.8">1u</text>
<text x="389.8" y="287">L13</text>
<text x="459.3" y="285">R124</text>
<text x="191.9" y="291.9">J5</text>
<text x="389.8" y="290.1">1u</text>
<text x="459.3" y="288.3">10k</text>
<text x="191.9" y="295">5018761640</text>
<text x="496.7" y="298.3">U23</text>
<text x="28.9" y="303.9">0022057065</text>
<text x="43.2" y="300.6">J4</text>
<text x="496.7" y="301.6">D-AS321KTR-G1</text>
<text x="164.7" y="331.4">47u</text>
<text x="164.7" y="334.7">C79</text>
<text x="231.8" y="334.4">C81</text>
<text x="175.3" y="341.5">C78</text>
<text x="219.4" y="341.5">C80</text>
<text x="231.8" y="337.7">47u</text>
<text x="175.3" y="344.7">47u</text>
<text x="219.4" y="344.7">47u</text>
</g>
<g font-size="3.2" fill="#00f">
<text x="73.8" y="63.1">9</text>
<text x="93.5" y="63.1">18</text>
<text x="73.8" y="70.1">7</text>
<text x="73.8" y="66.6">8</text>
<text x="93.5" y="70.1">16</text>
<text x="93.5" y="66.6">17</text>
<text x="73.8" y="77.2">5</text>
<text x="73.8" y="73.7">6</text>
<text x="93.5" y="77.2">14</text>
<text x="93.5" y="73.7">15</text>
<text x="50.1" y="83.7">+5V_IN</text>
<text x="73.8" y="80.7">4</text>
<text x="93.5" y="80.7">13</text>
<text x="106.5" y="83.7">+6V_IN</text>
<text x="369.4" y="83.7">+5V_IN</text>
<text x="447" y="83.7">+3V3_IN</text>
<text x="50.1" y="87.2">+3V3_IN</text>
<text x="73.8" y="87.8">2</text>
<text x="73.8" y="84.2">3</text>
<text x="93.5" y="87.8">11</text>
<text x="93.5" y="84.2">12</text>
<text x="106.5" y="87.2">-6V_IN</text>
<text x="73.8" y="91.3">1</text>
<text x="93.5" y="91.3">10</text>
<text x="369.4" y="141.9">+6V_IN</text>
<text x="447" y="141.9">-6V_IN</text>
<text x="228.2" y="150.7">R6V_SW</text>
<text x="63.2" y="172.4">1</text>
<text x="67.7" y="173.8">1</text>
<text x="74.9" y="173.8">8</text>
<text x="79.4" y="172.4">8</text>
<text x="63.2" y="176">2</text>
<text x="63.2" y="179.5">3</text>
<text x="67.7" y="177.4">2</text>
<text x="74.9" y="177.4">7</text>
<text x="79.4" y="179.5">6</text>
<text x="79.4" y="176">7</text>
<text x="63.2" y="183">4</text>
<text x="67.7" y="180.9">3</text>
<text x="67.7" y="184.4">4</text>
<text x="74.9" y="184.4">5</text>
<text x="74.9" y="180.9">6</text>
<text x="79.4" y="183">5</text>
<text x="254.7" y="186">D6V_SW</text>
<text x="79.1" y="213">1</text>
<text x="83.6" y="214.4">1</text>
<text x="94.3" y="214.4">2</text>
<text x="98.8" y="213">2</text>
<text x="79.1" y="216.5">3</text>
<text x="79.1" y="220.1">5</text>
<text x="83.6" y="217.9">3</text>
<text x="83.6" y="221.5">5</text>
<text x="94.3" y="217.9">4</text>
<text x="94.3" y="221.5">6</text>
<text x="98.8" y="216.5">4</text>
<text x="98.8" y="220.1">6</text>
<text x="79.1" y="223.6">7</text>
<text x="79.1" y="227.1">9</text>
<text x="83.6" y="225">7</text>
<text x="94.3" y="225">8</text>
<text x="98.8" y="223.6">8</text>
<text x="98.8" y="227.1">10</text>
<text x="83.6" y="228.5">9</text>
<text x="92.3" y="228.5">10</text>
<text x="434.6" y="258.3">D6V_SW</text>
<text x="457.6" y="272.5">R6V_SW</text>
<text x="406.4" y="279.5">+D6V_US</text>
<text x="506.9" y="279.5">-D6V_US</text>
<text x="179.7" y="299.4">1</text>
<text x="206.4" y="299.4">2</text>
<text x="179.7" y="303">3</text>
<text x="184.1" y="300.8">1</text>
<text x="184.1" y="304.4">3</text>
<text x="201.9" y="300.8">2</text>
<text x="201.9" y="304.4">4</text>
<text x="206.4" y="303">4</text>
<text x="42.5" y="310">1</text>
<text x="46" y="308.3">1</text>
<text x="46" y="311.8">2</text>
<text x="179.7" y="306.5">5</text>
<text x="179.7" y="310">7</text>
<text x="184.1" y="307.9">5</text>
<text x="184.1" y="311.4">7</text>
<text x="201.9" y="307.9">6</text>
<text x="201.9" y="311.4">8</text>
<text x="206.4" y="306.5">6</text>
<text x="206.4" y="310">8</text>
<text x="511.2" y="308.3" transform="rotate(-90 511.2 308.3)">4</text>
<text x="42.5" y="313.5">2</text>
<text x="42.5" y="317.1">3</text>
<text x="46" y="315.3">3</text>
<text x="177.6" y="317.1">11</text>
<text x="179.7" y="313.5">9</text>
<text x="184.1" y="315">9</text>
<text x="199.9" y="315">10</text>
<text x="206.4" y="313.5">10</text>
<text x="206.4" y="317.1">12</text>
<text x="42.5" y="320.6">4</text>
<text x="46" y="318.8">4</text>
<text x="46" y="322.4">5</text>
<text x="177.6" y="320.6">13</text>
<text x="184.1" y="318.5">11</text>
<text x="184.1" y="322">13</text>
<text x="199.9" y="318.5">12</text>
<text x="199.9" y="322">14</text>
<text x="206.4" y="320.6">14</text>
<text x="42.5" y="324.1">5</text>
<text x="42.5" y="327.7">6</text>
<text x="46" y="325.9">6</text>
<text x="177.6" y="324.1">15</text>
<text x="184.1" y="325.5">15</text>
<text x="199.9" y="325.5">16</text>
<text x="206.4" y="324.1">16</text>
<text x="507.6" y="328.6" transform="rotate(-90 507.6 328.6)">3</text>
<text x="514.7" y="328.6" transform="rotate(-90 514.7 328.6)">1</text>
</g>
<text font-size="3.2" fill="#f00" x="500.3" y="317.1">5</text>
<text font-size="3.2" x="520.7" y="317.1">2</text>
</svg>
